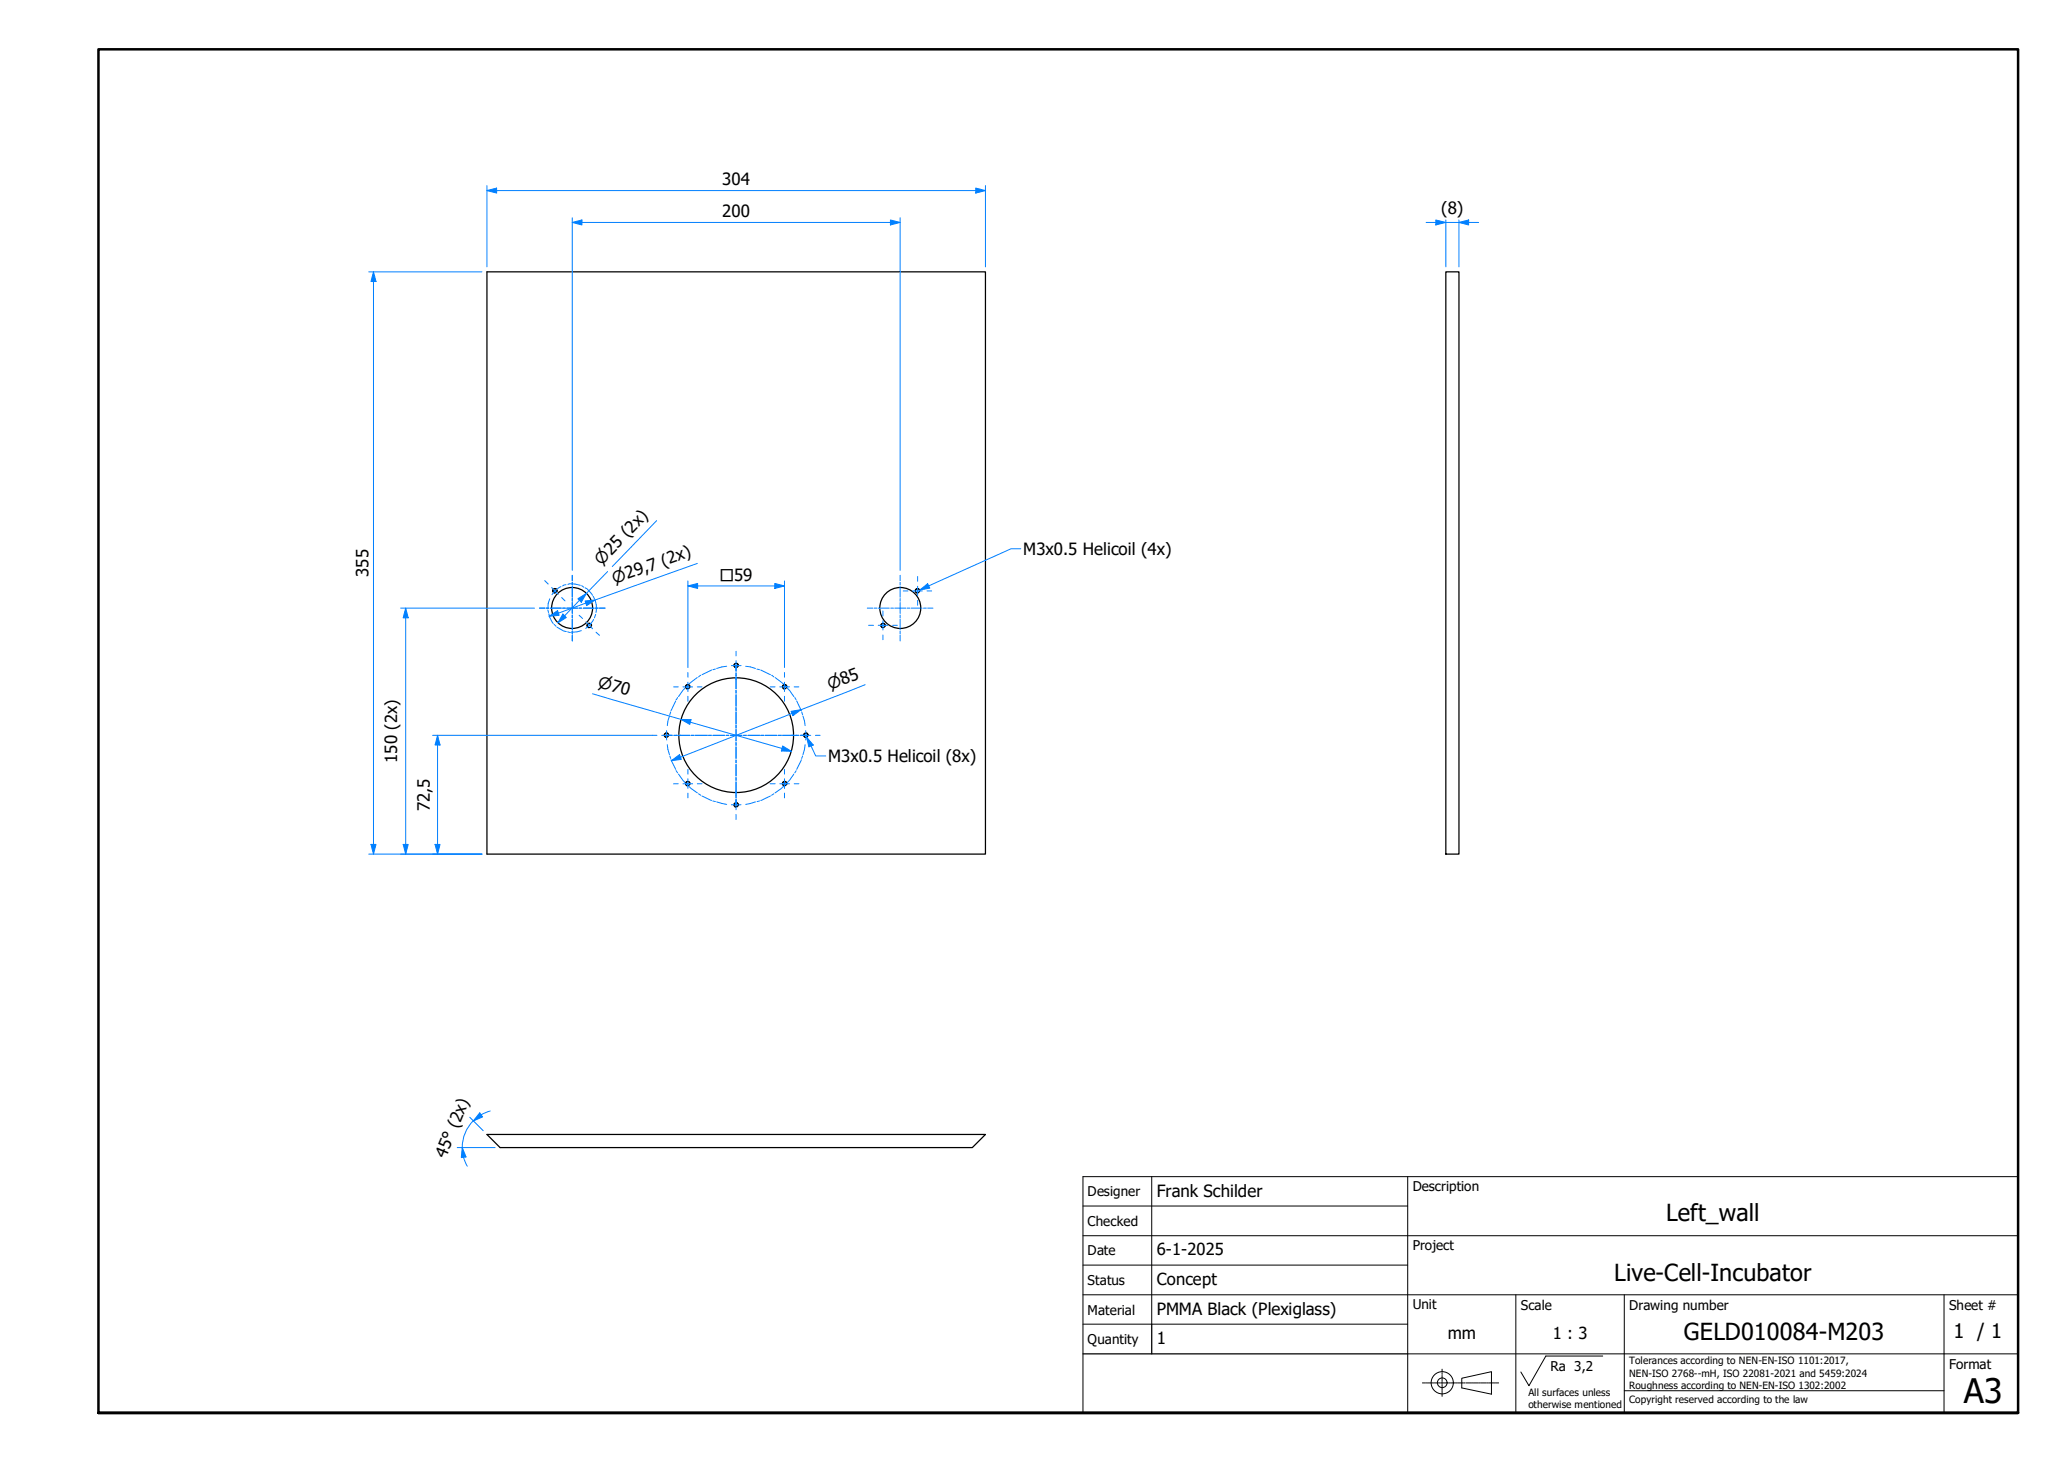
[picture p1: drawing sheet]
<svg xmlns="http://www.w3.org/2000/svg" width="420mm" height="297mm" viewBox="0 0 420 297" stroke-linecap="round" stroke-linejoin="round" font-family="sans-serif">
<!-- layer: Threads(TU) -->
<path d="M113.2 120.1a.48 .48 0 0 0-.4-.5 .48 .48 0 0 0-.5 .3 .48 .48 0 0 0 .4 .6M120.2 127.2a.48 .48 0 0 0-.4-.6 .48 .48 0 0 0-.5 .4 .48 .48 0 0 0 .3 .6M140.2 139.6a.48 .48 0 0 0-.4-.5 .48 .48 0 0 0-.5 .3 .48 .48 0 0 0 .3 .6M150 135.3a.48 .48 0 0 0-.3-.6 .48 .48 0 0 0-.6 .4 .48 .48 0 0 0 .4 .6M159.9 139.6a.48 .48 0 0 0-.4-.5 .48 .48 0 0 0-.6 .3 .48 .48 0 0 0 .4 .6M179.9 127.2a.48 .48 0 0 0-.4-.6 .48 .48 0 0 0-.5 .4 .48 .48 0 0 0 .3 .6M186.9 120.1a.48 .48 0 0 0-.4-.5 .48 .48 0 0 0-.6 .3 .48 .48 0 0 0 .4 .6M135.9 149.5a.48 .48 0 0 0-.4-.6 .48 .48 0 0 0-.6 .4 .48 .48 0 0 0 .4 .5M140.2 159.3a.48 .48 0 0 0-.4-.6 .48 .48 0 0 0-.5 .4 .48 .48 0 0 0 .3 .6M159.9 159.3a.48 .48 0 0 0-.4-.6 .48 .48 0 0 0-.6 .4 .48 .48 0 0 0 .4 .6M164.2 149.5a.48 .48 0 0 0-.4-.6 .48 .48 0 0 0-.5 .4 .48 .48 0 0 0 .4 .5M150 163.6a.48 .48 0 0 0-.3-.5 .48 .48 0 0 0-.6 .3 .48 .48 0 0 0 .4 .6" fill="none" stroke="#000" stroke-width=".2"/>
<!-- layer: Visible Edges(TU) -->
<g fill="none" stroke="#000" stroke-width=".25">
<path d="M98.9 55.2h101.3v118.3h-101.3zM293.8 55.2h2.6v118.3h-2.6zM98.9 230.5h101.3l-2.7 2.7h-95.9z"/>
<circle cx="112.7" cy="120" r=".41"/>
<circle cx="116.2" cy="123.5" r="4.2"/>
<circle cx="119.7" cy="127.1" r=".41"/>
<circle cx="139.7" cy="139.5" r=".41"/>
<circle cx="149.6" cy="135.2" r=".41"/>
<circle cx="159.4" cy="139.5" r=".41"/>
<circle cx="179.4" cy="127.1" r=".41"/>
<circle cx="182.9" cy="123.5" r="4.2"/>
<circle cx="186.4" cy="120" r=".41"/>
<circle cx="135.4" cy="149.4" r=".41"/>
<circle cx="139.7" cy="159.2" r=".41"/>
<circle cx="149.6" cy="149.4" r="11.7"/>
<circle cx="159.4" cy="159.2" r=".41"/>
<circle cx="163.7" cy="149.4" r=".41"/>
<circle cx="149.6" cy="163.5" r=".41"/>
</g>
<!-- layer: Visible (ISO) -->
<path d="M20 287.1v-277.1h390v277.1h-390h390" fill="none" stroke="#000" stroke-width=".51"/>
<!-- layer: Sketch Geometry(TU) -->
<g fill="none" stroke="#000" stroke-width=".2">
<path d="M220 239.1h190v48h-190zM234 239.1v29.9M286 239.1v48M220 245h66M220 251.1h190M220 257h66M220 269h66M220 263.1h190M286 275.1h124M308 263.1v24M314.1 275.5h11.5M330 263.1v24"/>
<path d="M395 263.1v24M330 282.6h65"/>
</g>
<path d="M220 275.1h66M234 269v6.1" fill="none" stroke="#000" stroke-width=".25"/>
<!-- layer: Leader Lines(TU) -->
<g fill="none" stroke="#000" stroke-width=".2">
<path d="M314.1 275.5l-3.5 6-1.6-2.7M297 280l6-1.3v4.6l-6-1.3z"/>
<circle cx="293" cy="280.9" r="2.25"/>
<circle cx="293" cy="280.9" r=".98"/>
</g>
<!-- layer: Centerline(TU) -->
<g fill="none" stroke="#000" stroke-width=".2">
<path d="M293 278.2v.6M293 279v.3M293 279.4v1.3M289 281h.5M289.6 281h.3M290 281h1.1M291.2 281h.3M291.6 281h1M292.7 281h.3M293 280.8v.3M293 281.3v1.2M293 282.6v.3"/>
<path d="M293 283.1v.6M293.1 281h1.1M294.3 281h.3M294.7 281h1M295.8 281h.3M296.2 281h1M297.4 281h.2M297.8 281h1M299 281h.2M299.3 281h1.1M300.5 281h.2M300.9 281h1"/>
<path d="M302.1 281h.2M302.5 281h1M303.6 281h.2M304 281h.5"/>
</g>
<!-- layer: Center Mark(TU) -->
<g fill="none" stroke="#0080ff" stroke-width=".2">
<path d="M116.3 116.9v1.1M116.3 118.3v.6M116.3 119.1v2.2M182.9 116.9v1.1M182.9 118.3v.6M182.9 119.1v2.2M186.4 117.1v1M186.4 119.1v1.9M109.6 123.6h1.1M110.9 123.6h.6M111.8 123.6h2.2M114.3 123.6h.6"/>
<path d="M115.1 123.6h2.2M116.3 121.6v.6M116.3 122.4v2.2M116.3 125v.5M116.3 125.8v2.2M116.3 128.3v.5M116.3 129.1v1.1M117.6 123.6h.6M118.5 123.6h2.2M121 123.6h.5M121.8 123.6h1.1M149.5 135.2v1.2"/>
<path d="M149.5 136.7v.6M149.5 137.6v2.3M176.2 123.6h1.2M176.5 127h1M177.6 123.6h.6M178.4 123.6h2.3M178.4 127h2M179.4 124.1v1M179.4 126.1v1.9M179.4 129v1M181 123.6h.5M181.4 127h.9"/>
<path d="M181.8 123.6h2.2M182.9 121.6v.6M182.9 122.4v2.2M182.9 125v.5M182.9 125.8v2.2M182.9 128.3v.5M182.9 129.1v1.1M183.5 120.1h1M184.3 123.6h.5M185.1 123.6h2.2M185.4 120.1h2M186.4 122v1"/>
<path d="M187.6 123.6h.6M188.3 120.1h1M188.5 123.6h1M135.4 149.4h1.2M136.9 149.4h.6M137.8 149.4h2.3M140.4 149.4h.6M141.3 149.4h2.4M144 149.4h.5M144.8 149.4h2.4M147.5 149.4h.6M148.4 149.4h2.3"/>
<path d="M149.5 140.3v.5M149.5 141.1v2.4M149.5 143.7v.7M149.5 144.6v2.5M149.5 147.3v.6M149.5 148.2v2.3M149.5 150.9v.5M149.5 151.8v2.3M149.5 154.4v.6M149.5 155.3v2.4M149.5 158v.5M149.5 158.9v2.3"/>
<path d="M151.1 149.4h.5M152 149.4h2.3M154.6 149.4h.6M155.4 149.4h2.5M158.1 149.4h.6M159 149.4h2.4M161.7 149.4h.5M162.6 149.4h1.2M149.5 161.5v.6M149.5 162.4v1.2"/>
</g>
<!-- layer: Dimensions(TU) -->
<path d="M97.7 226.5l-1.6 1.3" fill="none" stroke="#0080ff" stroke-width=".2"/>
<path d="M97.5 226.1l.5 .8-1.9 .9z" fill="#0080ff"/>
<path d="M93.9 233.2l.3 1.9M97.5 226.1l.5 .8-1.9 .9z" fill="none" stroke="#0080ff" stroke-width=".2"/>
<path d="M93.9 233.2l.8 1.9-1 .1z" fill="#0080ff"/>
<path d="M296.4 45.2h2M92.9 233.2h7.7M93.9 233.2l.8 1.9-1 .1zM94.2 235.1l.7 1.9M95.4 227l2.8 2.7M96.2 227.7a7.7 7.7 0 0 0-2.3 5.4M99.6 225.7l-1.9 .8" fill="none" stroke="#0080ff" stroke-width=".2"/>
<path d="M296.4 45.2l2-.5v1z" fill="#0080ff"/>
<path d="M291.7 45.2h2.1M296.4 45.2l2-.5v1z" fill="none" stroke="#0080ff" stroke-width=".2"/>
<path d="M291.7 44.7l2.1 .5-2.1 .5z" fill="#0080ff"/>
<path d="M98.9 38.7h2M289.8 45.2h1.9M291.7 44.7l2.1 .5-2.1 .5zM293.8 45.2h2.6M293.8 44.7v9.5M296.4 44.7v9.5M298.4 45.2h2" fill="none" stroke="#0080ff" stroke-width=".2"/>
<path d="M98.9 38.7l2-.5v1z" fill="#0080ff"/>
<path d="M98.9 38.7l2-.5v1zM198.2 38.7h2" fill="none" stroke="#0080ff" stroke-width=".2"/>
<path d="M198.2 38.2l2 .5-2 .5z" fill="#0080ff"/>
<path d="M98.9 37.7v16.5M100.9 38.7h97.3M198.2 38.2l2 .5-2 .5zM200.2 37.7v16.5M75.9 55.2v2" fill="none" stroke="#0080ff" stroke-width=".2"/>
<path d="M75.9 55.2l.5 2h-1z" fill="#0080ff"/>
<path d="M75.9 55.2l.5 2h-1zM75.9 171.6v1.9" fill="none" stroke="#0080ff" stroke-width=".2"/>
<path d="M75.4 171.6h1l-.5 1.9z" fill="#0080ff"/>
<path d="M74.9 55.2h23M75.9 57.2v114.4M162.8 144.2l-1.9 .8M74.9 173.5h23M75.4 171.6h1l-.5 1.9z" fill="none" stroke="#0080ff" stroke-width=".2"/>
<!-- layer: Center Mark(TU) -->
<g fill="none" stroke="#0080ff" stroke-width=".2">
<path d="M149.5 132.3v1M149.5 134.2v2.2M149.5 136.7v3.2M132.5 149.4h1M134.4 149.4h2.2M136.9 149.4h3.2M140.4 149.4h.6M141.3 149.4h2.4M144 149.4h.5M144.8 149.4h2.4M147.5 149.4h.6M148.4 149.4h2.3"/>
<path d="M149.5 140.3v.5M149.5 141.1v2.4M149.5 143.7v.7M149.5 144.6v2.5M149.5 147.3v.6M149.5 148.2v2.3M149.5 150.9v.5M149.5 151.8v2.3M149.5 154.4v.6M149.5 155.3v2.4M149.5 158v.5M149.5 158.9v3.2"/>
<path d="M151.1 149.4h.5M152 149.4h2.3M154.6 149.4h.6M155.4 149.4h2.5M158.1 149.4h.6M159 149.4h3.2M162.6 149.4h2.1M165.7 149.4h.9M149.5 162.4v2.1M149.5 165.5v1"/>
</g>
<!-- layer: Centerline(TU) -->
<g fill="none" stroke="#0080ff" stroke-width=".2">
<path d="M139.2 139.8l-1.3 1.7M139.8 139.2l-.4 .4M141.7 137.7l-1.7 1.3M142.4 137.2l-.5 .3M144.6 136.1l-2 1M145.4 135.9l-.6 .2M147.6 135.4l-2 .4M148.6 135.2h2M151.5 135.4l2 .4M153.8 135.9l.5 .2M154.6 136.1l1.9 1M156.8 137.2l.4 .3"/>
<path d="M157.5 137.7l1.7 1.3M159.4 139.2l.4 .4M160 139.8l1.3 1.7M135.4 148.4v2M135.6 151.3l.4 2M136 145.5l-.4 1.9M136.1 153.6l.2 .5M136.3 144.6l-.2 .6M136.3 154.4l1 1.9M137.3 142.4l-1 2M137.4 156.6l.3 .4M137.7 141.7l-.3 .5"/>
<path d="M137.9 157.3l1.3 1.7M139.4 159.2l.4 .4M140 159.8l1.7 1.3M159.2 159.8l-1.7 1.3M159.8 159.2l-.4 .4M161.3 157.3l-1.3 1.7M161.5 141.7l.2 .5M161.7 156.6l-.2 .4M161.9 142.4l.9 2M162.8 154.4l-.9 1.9M162.9 144.6l.2 .6M163.1 153.6l-.2 .5"/>
<path d="M163.1 145.5l.5 1.9M163.6 151.3l-.5 2M163.7 148.4v2M141.9 161.3l.5 .3M142.6 161.7l2 .9M144.8 162.7l.6 .2M145.6 162.9l2 .5M148.6 163.5h2M153.5 162.9l-2 .5M154.3 162.7l-.5 .2M156.5 161.7l-1.9 .9M157.2 161.3l-.4 .3"/>
</g>
<!-- layer: Dimensions(TU) -->
<path d="M160.7 144.5l2.1-.3-1.7 1.2z" fill="#0080ff"/>
<path d="M138.2 153.8l-1.8 .7M160.7 144.5l2.1-.3-1.7 1.2z" fill="none" stroke="#0080ff" stroke-width=".2"/>
<path d="M136.4 154.5l1.6-1.2 .4 1z" fill="#0080ff"/>
<path d="M139.8 119h1.9M175.8 139.1l-13 5.1M136.4 154.5l1.6-1.2 .4 1zM160.9 145l-22.7 8.8" fill="none" stroke="#0080ff" stroke-width=".2"/>
<!-- layer: Center Mark(TU) -->
<g fill="none" stroke="#0080ff" stroke-width=".2">
<path d="M136.8 139.6h1M138.7 139.6h2M139.8 136.6v1M139.8 138.6v1.9M141.7 139.6h.9M156.5 139.6h1M158.4 139.6h2M159.4 136.6v1M159.4 138.6v1.9M161.4 139.6h.9M136.8 159.2h1M138.7 159.2h2"/>
<path d="M139.8 141.5v1M139.8 156.3v1M139.8 158.2v2M141.7 159.2h.9M156.5 159.2h1M158.4 159.2h2M159.4 141.5v1M159.4 156.3v1M159.4 158.2v2M161.4 159.2h.9M139.8 161.1v1M159.4 161.1v1"/>
</g>
<!-- layer: Dimensions(TU) -->
<path d="M139.8 119l1.9-.5v1.1z" fill="#0080ff"/>
<path d="M139.8 119l1.9-.5v1.1zM157.4 119h2" fill="none" stroke="#0080ff" stroke-width=".2"/>
<path d="M157.4 118.5l2 .5-2 .6z" fill="#0080ff"/>
<path d="M139.8 118v17.6M141.7 119h15.7M157.4 118.5l2 .5-2 .6zM159.4 118v17.6" fill="none" stroke="#0080ff" stroke-width=".2"/>
<!-- layer: Symbols(TU) -->
<path d="M163.9 149.8l.9 1.8" fill="none" stroke="#0080ff" stroke-width=".2"/>
<path d="M163.9 149.8l1.3 1.6-.9 .4z" fill="#0080ff"/>
<path d="M163.9 149.8l1.3 1.6-.9 .4zM164.8 151.6l.9 2h2.1" fill="none" stroke="#0080ff" stroke-width=".2"/>
<!-- layer: Dimensions(TU) -->
<path d="M138.4 146.2l1.9 .5" fill="none" stroke="#0080ff" stroke-width=".2"/>
<path d="M138.4 146.2h2l-.3 1z" fill="#0080ff"/>
<path d="M138.4 146.2h2l-.3 1zM158.9 152.1l1.9 .5" fill="none" stroke="#0080ff" stroke-width=".2"/>
<path d="M159 151.6l1.8 1h-2.1z" fill="#0080ff"/>
<path d="M119.1 120.6l-1.4 1.4M120.4 141l18 5.2M140.3 146.7l18.6 5.4M159 151.6l1.8 1h-2.1z" fill="none" stroke="#0080ff" stroke-width=".2"/>
<path d="M117.4 121.7l1.7-1.1-1 1.8z" fill="#0080ff"/>
<path d="M114.7 125.1l-1.4 1.4M117.4 121.7l1.7-1.1-1 1.8z" fill="none" stroke="#0080ff" stroke-width=".2"/>
<path d="M114.4 124.8l.7 .7-1.8 1z" fill="#0080ff"/>
<path d="M123.4 116.1l-4.3 4.5M133.4 105.8l-9 9.3M113.5 124.6l-1.9 .6M114.4 124.8l.7 .7-1.8 1zM117.7 122l-3 3.1" fill="none" stroke="#0080ff" stroke-width=".2"/>
<!-- layer: Center Mark(TU) -->
<g fill="none" stroke="#0080ff" stroke-width=".2">
<path d="M110.7 118l.7 .7M112.1 119.4l1.3 1.4M116.3 116.9v1.1M116.3 118.3v.6M116.3 119.1v2.2M109.6 123.6h1.1M110.9 123.6h.6M111.8 123.6h2.2M114.1 121.4l.7 .7M114.3 123.6h.6M115.1 123.6h2.2M116.3 121.6v.6"/>
<path d="M116.3 122.4v2.2M116.3 125v.5M116.3 125.8v2.2M116.3 128.3v.5M116.3 129.1v1.1M117.6 123.6h.6M117.7 125l.7 .7M118.5 123.6h2.2M119.1 126.4l1.3 1.3M121 123.6h.5M121.1 128.4l.7 .7M121.8 123.6h1.1"/>
</g>
<!-- layer: Centerline(TU) -->
<g fill="none" stroke="#0080ff" stroke-width=".2">
<path d="M114 119.2l-1.3 .9-.6 .7M115 118.8l-.7 .2M115.4 118.7l.3-.1 1.1 .1 1.1 .2M118.2 119l.4 .3M118.9 119.4l.4 .2 1.1 1.4M111.3 123.9l.1 .5M111.5 124.7l.1 .6 .8 1.4M111.7 121.7l-.3 .9-.1 1.1M112.6 126.9l.4 .3M113.2 127.4l1.3 .8 .6 .1M115.3 128.4l.6 .1M118.1 128.1l-.9 .3h-1.1"/>
<path d="M120.5 121.1l.3 .6M120.6 125.8l-.8 1.2-.8 .7M120.9 121.9l.3 1-.1 1.5M121 124.8l-.2 .7"/>
</g>
<!-- layer: Dimensions(TU) -->
<path d="M111.6 125.2l1.7-1.1 .3 .9z" fill="#0080ff"/>
<path d="M111.6 125.2l1.7-1.1 .3 .9zM120.9 121.9l-1.9 .6" fill="none" stroke="#0080ff" stroke-width=".2"/>
<path d="M118.9 122.1l2-.2-1.7 1.1z" fill="#0080ff"/>
<path d="M141.7 114.5l-20.8 7.4M118.9 122.1l2-.2-1.7 1.1zM119 122.5l-5.5 2.1" fill="none" stroke="#0080ff" stroke-width=".2"/>
<!-- layer: Symbols(TU) -->
<path d="M188.7 119l-1.8 .9" fill="none" stroke="#0080ff" stroke-width=".2"/>
<path d="M186.9 119.9l1.6-1.3 .4 .9z" fill="#0080ff"/>
<path d="M186.9 119.9l1.6-1.3 .4 .9zM207.4 111.5h-2l-16.7 7.5" fill="none" stroke="#0080ff" stroke-width=".2"/>
<!-- layer: Dimensions(TU) -->
<path d="M116.3 45.2h1.9" fill="none" stroke="#0080ff" stroke-width=".2"/>
<path d="M116.3 45.2l1.9-.5v1z" fill="#0080ff"/>
<path d="M116.3 45.2l1.9-.5v1zM180.9 45.2h2" fill="none" stroke="#0080ff" stroke-width=".2"/>
<path d="M180.9 44.7l2 .5-2 .5z" fill="#0080ff"/>
<path d="M116.3 44.2v71.7M118.2 45.2h62.7M180.9 44.7l2 .5-2 .5zM182.9 44.2v71.7M82.4 123.6v1.9" fill="none" stroke="#0080ff" stroke-width=".2"/>
<path d="M82.4 123.6l.5 1.9h-1z" fill="#0080ff"/>
<path d="M82.4 123.6l.5 1.9h-1zM82.4 171.6v1.9" fill="none" stroke="#0080ff" stroke-width=".2"/>
<path d="M81.9 171.6h1l-.5 1.9z" fill="#0080ff"/>
<path d="M81.4 123.6h27.2M82.4 125.5v46.1M88.9 149.4v2M81.4 173.5h16.5M81.9 171.6h1l-.5 1.9z" fill="none" stroke="#0080ff" stroke-width=".2"/>
<path d="M88.9 149.4l.5 2h-1z" fill="#0080ff"/>
<path d="M88.9 149.4l.5 2h-1zM88.9 171.6v1.9" fill="none" stroke="#0080ff" stroke-width=".2"/>
<path d="M88.4 171.6h1l-.5 1.9z" fill="#0080ff"/>
<path d="M87.9 149.4h44.6M88.9 151.4v20.2M87.9 173.5h10M88.4 171.6h1l-.5 1.9z" fill="none" stroke="#0080ff" stroke-width=".2"/>
<text font-size="6.9" x="399" y="285">A3</text>
<g font-size="4.8">
<text x="338.5" y="248">Left_wall</text>
<text x="328" y="260.3">Live-Cell-Incubator</text>
<text x="342.1" y="272.3">GELD010084-M203</text>
</g>
<text font-size="4.1" x="396.9" y="271.8">1 / 1</text>
<g font-size="3.4">
<text x="146.7" y="37.6">304</text>
<text x="146.7" y="44.2">200</text>
<text x="292.8" y="43.5">(8)</text>
<text x="207.9" y="112.8">M3x0.5 Helicoil (4x)</text>
<text x="74.9" y="117.2" transform="rotate(-90 74.9 117.2)">355</text>
<text x="80.7" y="155" transform="rotate(-90 80.7 155)">150 (2x)</text>
<text x="168.3" y="154.9">M3x0.5 Helicoil (8x)</text>
<text x="87.3" y="164.8" transform="rotate(-90 87.3 164.8)">72,5</text>
<text x="90.6" y="235.4" transform="rotate(-68 90.6 235.4)">45° (2x)</text>
<text x="235" y="243.1">Frank Schilder</text>
<text x="235" y="255.1">6-1-2025</text>
<text x="235" y="261.1">Concept</text>
<text x="235" y="267.1">PMMA Black (Plexiglass)</text>
<text x="235" y="273">1</text>
<text x="294.1" y="272">mm</text>
<text x="315.5" y="272.1">1 : 3</text>
</g>
<g font-size="3.2">
<text x="122.2" y="114.9" transform="rotate(-46 122.2 114.9)">⌀25 (2x)</text>
<text x="124.8" y="118.7" transform="rotate(-20 124.8 118.7)">⌀29,7 (2x)</text>
<text x="146.2" y="118">□59</text>
<text x="121.3" y="139.6" transform="rotate(16 121.3 139.6)">⌀70</text>
<text x="168.7" y="140.2" transform="rotate(-21 168.7 140.2)">⌀85</text>
</g>
<g font-size="2.7">
<text x="221" y="243.1">Designer</text>
<text x="287" y="242">Description</text>
<text x="221" y="249.1">Checked</text>
<text x="221" y="255.1">Date</text>
<text x="287" y="254">Project</text>
<text x="221" y="261.1">Status</text>
<text x="221" y="267.1">Material</text>
<text x="287" y="266.1">Unit</text>
<text x="309" y="266.1">Scale</text>
<text x="331" y="266.1">Drawing number</text>
<text x="396" y="266.1">Sheet #</text>
<text x="221" y="273.1">Quantity</text>
<text x="315" y="278.6">Ra 3,2</text>
<text x="396" y="278.1">Format</text>
</g>
<g font-size="2">
<text x="331" y="277.2">Tolerances according to NEN-EN-ISO 1101:2017,</text>
<text x="331" y="279.7">NEN-ISO 2768--mH, ISO 22081-2021 and 5459:2024</text>
<text x="310.5" y="283.6">All surfaces unless</text>
<text x="310.5" y="286.1">otherwise mentioned</text>
<text x="331" y="285.1">Copyright reserved according to the law</text>
<text x="331" y="282.1">Roughness according to NEN-EN-ISO 1302:2002</text>
</g>
</svg>
